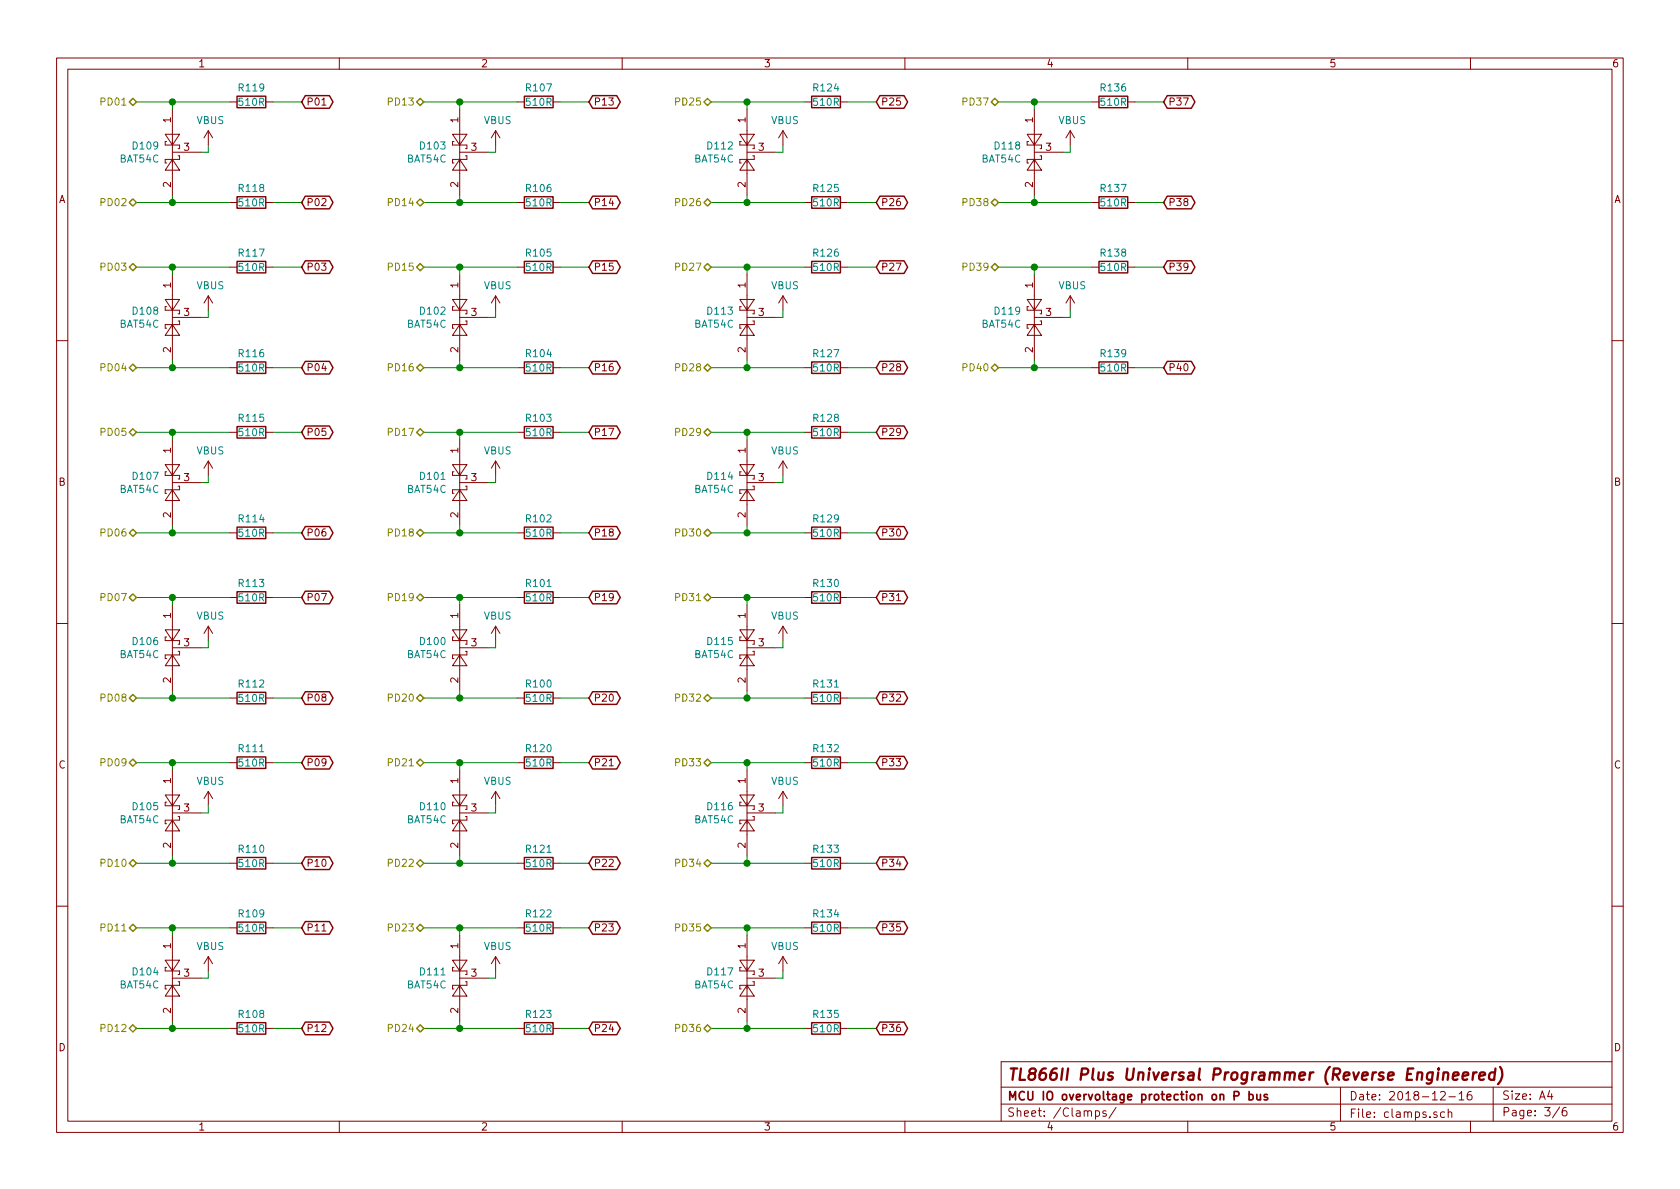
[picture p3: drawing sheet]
<svg xmlns="http://www.w3.org/2000/svg" width="297mm" height="210mm" viewBox="0 0 297 210" stroke-linecap="round" stroke-linejoin="round" font-family="sans-serif">
<g fill="none" stroke="#840000" stroke-width=".18">
<path d="M10 10.3h277v189.9h-277zM12 12.2h273v186.1h-273zM30.5 19.3v15.2M40.6 18h1.3M47 18h1.3M56.9 18.6h.7M60 10.3v1.9M81.3 19.3v15.2M91.4 18h1.3M97.8 18h1.3M110 10.3v1.9M132.1 19.3v15.2"/>
<path d="M142.2 18h1.3M148.6 18h1.3M160 10.3v1.9M182.9 19.3v15.2M193 18h1.3M199.4 18h1.3M210 10.3v1.9M260 10.3v1.9M29.2 23.7h2.5l-1.2 1.9zM29.5 25h-.3v.6h2.5v.7h-.2M30.5 28.2l1.2 1.9h-2.5zM30.5 26.9h5.1"/>
<path d="M31.5 27.6h.2v.6h-2.5v.6h.3M36.8 23.1l-.7 1.3M36.8 23.1v2.5M36.8 23.1l.8 1.3M40.6 35.8h1.3M47 35.8h1.3M80 23.7h2.5l-1.2 1.9zM80.3 25h-.3v.6h2.5v.7h-.2M81.3 28.2l1.2 1.9h-2.5zM81.3 26.9h5.1M82.3 27.6h.2v.6h-2.5v.6h.3M87.6 23.1l-.7 1.3"/>
<path d="M87.6 23.1v2.5M87.6 23.1l.8 1.3M91.4 35.8h1.3M97.8 35.8h1.3M130.8 23.7h2.5l-1.2 1.9zM131.1 25h-.3v.6h2.5v.7h-.2M132.1 28.2l1.2 1.9h-2.5zM132.1 26.9h5.1M133.1 27.6h.2v.6h-2.5v.6h.3M138.4 23.1l-.7 1.3M138.4 23.1v2.5M138.4 23.1l.8 1.3"/>
<path d="M142.2 35.8h1.3M148.6 35.8h1.3M181.6 23.7h2.5l-1.2 1.9zM181.9 25h-.3v.6h2.5v.7h-.2M182.9 28.2l1.2 1.9h-2.5zM182.9 26.9h5.1M183.9 27.6h.2v.6h-2.5v.6h.3M189.2 23.1l-.7 1.3M189.2 23.1v2.5M189.2 23.1l.8 1.3M193 35.8h1.3M199.4 35.8h1.3"/>
<path d="M29.2 53h2.5l-1.2 1.9zM29.5 54.2h-.3v.7h2.5v.6h-.2M30.5 57.4l1.2 1.9h-2.5zM30.5 48.5v15.2M30.5 56.1h5.1M31.5 56.8h.2v.6h-2.5v.6h.3M36.8 52.3v2.6M36.8 52.3l-.7 1.3M36.8 52.3l.8 1.3M40.6 47.2h1.3M47 47.2h1.3M80 53h2.5l-1.2 1.9z"/>
<path d="M80.3 54.2h-.3v.7h2.5v.6h-.2M81.3 57.4l1.2 1.9h-2.5zM81.3 56.1h5.1M81.3 48.5v15.2M82.3 56.8h.2v.6h-2.5v.6h.3M87.6 52.3v2.6M87.6 52.3l-.7 1.3M87.6 52.3l.8 1.3M91.4 47.2h1.3M97.8 47.2h1.3M130.8 53h2.5l-1.2 1.9zM131.1 54.2h-.3v.7h2.5v.6h-.2"/>
<path d="M132.1 57.4l1.2 1.9h-2.5zM132.1 56.1h5.1M132.1 48.5v15.2M133.1 56.8h.2v.6h-2.5v.6h.3M138.4 52.3v2.6M138.4 52.3l-.7 1.3M138.4 52.3l.8 1.3M142.2 47.2h1.3M148.6 47.2h1.3M181.6 53h2.5l-1.2 1.9zM181.9 54.2h-.3v.7h2.5v.6h-.2M182.9 57.4l1.2 1.9h-2.5z"/>
<path d="M182.9 56.1h5.1M182.9 48.5v15.2M183.9 56.8h.2v.6h-2.5v.6h.3M189.2 52.3v2.6M189.2 52.3l-.7 1.3M189.2 52.3l.8 1.3M193 47.2h1.3M199.4 47.2h1.3M10 60.2h2M30.5 77.7v15.3M40.6 65h1.3M40.6 76.4h1.3"/>
<path d="M47 65h1.3M47 76.4h1.3M81.3 77.7v15.3M91.4 65h1.3M91.4 76.4h1.3M97.8 65h1.3M97.8 76.4h1.3M132.1 77.7v15.3M142.2 65h1.3M142.2 76.4h1.3M148.6 65h1.3M148.6 76.4h1.3"/>
<path d="M193 65h1.3M199.4 65h1.3M285 60.2h2M29.2 82.2h2.5l-1.2 1.9zM29.5 83.4h-.3v.7h2.5v.6h-.2M30.5 86.6l1.2 1.9h-2.5zM30.5 85.3h5.1M31.5 86h.2v.6h-2.5v.6h.3M36.8 81.5v2.6M36.8 81.5l-.7 1.3M36.8 81.5l.8 1.3M40.6 94.2h1.3"/>
<path d="M47 94.2h1.3M80 82.2h2.5l-1.2 1.9zM80.3 83.4h-.3v.7h2.5v.6h-.2M81.3 86.6l1.2 1.9h-2.5zM81.3 85.3h5.1M82.3 86h.2v.6h-2.5v.6h.3M87.6 81.5v2.6M87.6 81.5l-.7 1.3M87.6 81.5l.8 1.3M91.4 94.2h1.3M97.8 94.2h1.3M130.8 82.2h2.5l-1.2 1.9z"/>
<path d="M131.1 83.4h-.3v.7h2.5v.6h-.2M132.1 86.6l1.2 1.9h-2.5zM132.1 85.3h5.1M133.1 86h.2v.6h-2.5v.6h.3M138.4 81.5v2.6M138.4 81.5l-.7 1.3M138.4 81.5l.8 1.3M142.2 94.2h1.3M148.6 94.2h1.3M10 110.3h2M29.2 111.4h2.5l-1.2 1.9zM29.5 112.6h-.3v.7h2.5v.6h-.2"/>
<path d="M30.5 115.8l1.2 1.9h-2.5zM30.5 106.9v15.3M30.5 114.5h5.1M31.5 115.2h.2v.6h-2.5v.7h.3M36.8 110.7v2.6M36.8 110.7l-.7 1.3M36.8 110.7l.8 1.3M40.6 105.7h1.3M47 105.7h1.3M80 111.4h2.5l-1.2 1.9zM80.3 112.6h-.3v.7h2.5v.6h-.2M81.3 115.8l1.2 1.9h-2.5z"/>
<path d="M81.3 114.5h5.1M81.3 106.9v15.3M82.3 115.2h.2v.6h-2.5v.7h.3M87.6 110.7v2.6M87.6 110.7l-.7 1.3M87.6 110.7l.8 1.3M91.4 105.7h1.3M97.8 105.7h1.3M130.8 111.4h2.5l-1.2 1.9zM131.1 112.6h-.3v.7h2.5v.6h-.2M132.1 115.8l1.2 1.9h-2.5zM132.1 114.5h5.1"/>
<path d="M132.1 106.9v15.3M133.1 115.2h.2v.6h-2.5v.7h.3M138.4 110.7v2.6M138.4 110.7l-.7 1.3M138.4 110.7l.8 1.3M142.2 105.7h1.3M148.6 105.7h1.3M158.5 106.2h.7M285 110.3h2M30.5 136.1v15.3M36.8 139.9v2.6M36.8 139.9l-.7 1.3"/>
<path d="M36.8 139.9l.8 1.3M40.6 123.4h1.3M40.6 134.9h1.3M47 123.4h1.3M47 134.9h1.3M81.3 136.1v15.3M87.6 139.9v2.6M87.6 139.9l-.7 1.3M87.6 139.9l.8 1.3M91.4 123.4h1.3M91.4 134.9h1.3M97.8 123.4h1.3"/>
<path d="M97.8 134.9h1.3M107.7 135.4h.7M132.1 136.1v15.3M138.4 139.9v2.6M138.4 139.9l-.7 1.3M138.4 139.9l.8 1.3M142.2 123.4h1.3M142.2 134.9h1.3M148.6 123.4h1.3M148.6 134.9h1.3M29.2 140.6h2.5l-1.2 1.9zM29.5 141.9h-.3v.6h2.5v.6h-.2"/>
<path d="M30.5 145l1.2 1.9h-2.5zM30.5 143.8h5.1M31.5 144.4h.2v.6h-2.5v.7h.3M40.6 152.6h1.3M47 152.6h1.3M80 140.6h2.5l-1.2 1.9zM80.3 141.9h-.3v.6h2.5v.6h-.2M81.3 145l1.2 1.9h-2.5zM81.3 143.8h5.1M82.3 144.4h.2v.6h-2.5v.7h.3M91.4 152.6h1.3M97.8 152.6h1.3"/>
<path d="M130.8 140.6h2.5l-1.2 1.9zM131.1 141.9h-.3v.6h2.5v.6h-.2M132.1 145l1.2 1.9h-2.5zM132.1 143.8h5.1M133.1 144.4h.2v.6h-2.5v.7h.3M142.2 152.6h1.3M148.6 152.6h1.3M10 160.2h2M29.2 169.8h2.5l-1.2 1.9zM29.5 171.1h-.3v.6h2.5v.6h-.2M30.5 174.2l1.2 1.9h-2.5zM30.5 165.3v15.3"/>
<path d="M30.5 173h5.1M31.5 173.6h.2v.6h-2.5v.7h.3M36.8 169.2v2.5M36.8 169.2l-.7 1.2M36.8 169.2l.8 1.2M40.6 164.1h1.3M47 164.1h1.3M56.9 164.6h.7M80 169.8h2.5l-1.2 1.9zM80.3 171.1h-.3v.6h2.5v.6h-.2M81.3 174.2l1.2 1.9h-2.5zM81.3 173h5.1"/>
<path d="M81.3 165.3v15.3M82.3 173.6h.2v.6h-2.5v.7h.3M87.6 169.2v2.5M87.6 169.2l-.7 1.2M87.6 169.2l.8 1.2M91.4 164.1h1.3M97.8 164.1h1.3M130.8 169.8h2.5l-1.2 1.9zM131.1 171.1h-.3v.6h2.5v.6h-.2M132.1 174.2l1.2 1.9h-2.5zM132.1 173h5.1M132.1 165.3v15.3"/>
<path d="M133.1 173.6h.2v.6h-2.5v.7h.3M138.4 169.2v2.5M138.4 169.2l-.7 1.2M138.4 169.2l.8 1.2M142.2 164.1h1.3M148.6 164.1h1.3M285 160.2h2M40.6 181.9h1.3M47 181.9h1.3M60 198.3v1.9M91.4 181.9h1.3M97.8 181.9h1.3"/>
<path d="M110 198.3v1.9M142.2 181.9h1.3M148.6 181.9h1.3M160 198.3v1.9M177 195.2h108M177 192.2h108M193.7 196.5l.4-.1 .3 .3-.1 .6-.2 .1-.4-.1M193.7 196.4v1.5M195.6 196.5a.37 .37 0 0 0-.6 .1v.2l.6 .2v.1l-.2 .3-.4-.1M197.3 195.8l-1.2 2M210 198.3v1.9M237 192.2v6"/>
<path d="M254.1 196.7l-.4-.1-.2 .2 .1 .2 .5 .2v.3h-.6M254.7 193.2l.2-.2h.4l.2 .4-.9 1.1h.9M255.4 196.7l-.4-.1-.3 .3 .1 .6 .2 .1 .4-.1M256.1 196.7l.2-.1 .3 .1 .1 .9M256.1 196.1v1.5M256.2 193.9h1.1M258 193.4l.4-.4v1.5M258 194.5h.8M260 198.3v1.9M260.1 193a.59 .59 0 0 0-.7 .6l.1 .8 .2 .1 .5-.1 .1-.5-.2-.3h-.4l-.3 .3M264 192.2v6.1M274 192.8l-.4 1.1h1"/>
<path d="M274.3 193.4v1M275.8 195.8l-1.3 1.9M276.9 195.8a.59 .59 0 0 0-.7 .7l.1 .7 .2 .1 .5-.1 .1-.5-.2-.2-.4-.1-.3 .3M285 187.8h-108v10.4"/>
</g>
<path d="M218.2 193.8l.7-.1 .2-.2-.2-.4-.7-.1v1.5M220.9 193.6l.4-.1 .3 .3-.1 .6-.2 .1-.4-.1M220.9 193v1.5M222.2 193.5l.1 .9 .4 .1 .2-.1M222.9 193.5v1M224.1 193.6a.37 .37 0 0 0-.6 .1l.1 .2 .5 .2 .1 .1-.3 .3-.4-.1" fill="none" stroke="#840000" stroke-width=".3"/>
<path d="M255.2 189.8a.5 .5 0 0 1 .9 .1l-.1 1.1M256.9 190.3l1-.2-.1-.4-.5-.1-.4 .3v.9l.2 .2 .6-.2M258.6 190.3l1-.2-.1-.4h-.7l-.2 1 .2 .3 .6-.2M260.5 189.6l-.2 1.4M261.1 189.6a.5 .5 0 0 0-.6 .4M261.6 190.3l1-.2-.1-.4-.5-.1-.4 .3v.9l.2 .2 .6-.2M264.3 189.7a.68 .68 0 0 0-1 .3v.8l.3 .2 .6-.2M264.4 188.9l-.2 2.1M265.2 188.7a2.31 2.31 0 0 1-.4 3" fill="none" stroke="#840000" stroke-width=".41"/>
<g fill="none" stroke="#008400" stroke-width=".18">
<path d="M24.1 18h16.5M30.5 18v1.3M48.3 18h5M74.9 18h16.5M81.3 18v1.3M99.1 18h5M125.7 18h16.5M132.1 18v1.3M149.9 18h5M176.5 18h16.5M182.9 18v1.3M200.7 18h5"/>
<path d="M24.1 35.8h16.5M30.5 34.5v1.3M36.8 25.6v1.3h-1.2M48.3 35.8h5M74.9 35.8h16.5M81.3 34.5v1.3M87.6 25.6v1.3h-1.2M99.1 35.8h5M125.7 35.8h16.5M132.1 34.5v1.3M138.4 25.6v1.3h-1.2M149.9 35.8h5"/>
<path d="M176.5 35.8h16.5M182.9 34.5v1.3M189.2 25.6v1.3h-1.2M200.7 35.8h5M24.1 47.2h16.5M30.5 47.2v1.3M36.8 54.9v1.2h-1.2M48.3 47.2h5M74.9 47.2h16.5M81.3 47.2v1.3M87.6 54.9v1.2h-1.2M99.1 47.2h5"/>
<path d="M125.7 47.2h16.5M132.1 47.2v1.3M138.4 54.9v1.2h-1.2M149.9 47.2h5M176.5 47.2h16.5M182.9 47.2v1.3M189.2 54.9v1.2h-1.2M200.7 47.2h5M24.1 65h16.5M24.1 76.4h16.5M30.5 63.7v1.3M30.5 76.4v1.3"/>
<path d="M48.3 65h5M48.3 76.4h5M74.9 65h16.5M74.9 76.4h16.5M81.3 63.7v1.3M81.3 76.4v1.3M99.1 65h5M99.1 76.4h5M125.7 65h16.5M125.7 76.4h16.5M132.1 63.7v1.3M132.1 76.4v1.3"/>
<path d="M149.9 65h5M149.9 76.4h5M176.5 65h16.5M182.9 63.7v1.3M200.7 65h5M24.1 94.2h16.5M30.5 93v1.2M36.8 84.1v1.2h-1.2M48.3 94.2h5M74.9 94.2h16.5M81.3 93v1.2M87.6 84.1v1.2h-1.2"/>
<path d="M99.1 94.2h5M125.7 94.2h16.5M132.1 93v1.2M138.4 84.1v1.2h-1.2M149.9 94.2h5M24.1 105.7h16.5M30.5 105.7v1.2M36.8 113.3v1.2h-1.2M48.3 105.7h5M74.9 105.7h16.5M81.3 105.7v1.2M87.6 113.3v1.2h-1.2"/>
<path d="M99.1 105.7h5M125.7 105.7h16.5M132.1 105.7v1.2M138.4 113.3v1.2h-1.2M149.9 105.7h5M24.1 123.4h16.5M24.1 134.9h16.5M30.5 122.2v1.2M30.5 134.9v1.2M48.3 123.4h5M48.3 134.9h5M74.9 123.4h16.5"/>
<path d="M74.9 134.9h16.5M81.3 122.2v1.2M81.3 134.9v1.2M99.1 123.4h5M99.1 134.9h5M125.7 123.4h16.5M125.7 134.9h16.5M132.1 122.2v1.2M132.1 134.9v1.2M149.9 123.4h5M149.9 134.9h5M24.1 152.6h16.5"/>
<path d="M30.5 151.4v1.2M36.8 142.5v1.3h-1.2M48.3 152.6h5M74.9 152.6h16.5M81.3 151.4v1.2M87.6 142.5v1.3h-1.2M99.1 152.6h5M125.7 152.6h16.5M132.1 151.4v1.2M138.4 142.5v1.3h-1.2M149.9 152.6h5M24.1 164.1h16.5"/>
<path d="M30.5 164.1v1.2M36.8 171.7v1.3h-1.2M48.3 164.1h5M74.9 164.1h16.5M81.3 164.1v1.2M87.6 171.7v1.3h-1.2M99.1 164.1h5M125.7 164.1h16.5M132.1 164.1v1.2M138.4 171.7v1.3h-1.2M149.9 164.1h5M24.1 181.9h16.5"/>
<path d="M30.5 180.6v1.3M48.3 181.9h5M74.9 181.9h16.5M81.3 180.6v1.3M99.1 181.9h5M125.7 181.9h16.5M132.1 180.6v1.3M149.9 181.9h5"/>
</g>
<g fill="none" stroke="#840000" stroke-width=".25">
<path d="M41.9 17h5.1v2h-5.1zM54 16.9h4.2l.7 1.1-.7 1.1h-4.2l-.7-1.1zM92.7 17h5.1v2h-5.1zM104.8 16.9h4.2l.7 1.1-.7 1.1h-4.2l-.7-1.1zM143.5 17h5.1v2h-5.1zM155.6 16.9h4.2l.7 1.1-.7 1.1h-4.2l-.7-1.1zM194.3 17h5.1v2h-5.1zM206.4 16.9h4.2l.7 1.1-.7 1.1h-4.2l-.7-1.1zM41.9 34.8h5.1v2h-5.1zM54 34.7h4.2l.7 1.1-.7 1.1h-4.2l-.7-1.1zM92.7 34.8h5.1v2h-5.1zM104.8 34.7h4.2l.7 1.1-.7 1.1h-4.2l-.7-1.1z"/>
<path d="M143.5 34.8h5.1v2h-5.1zM155.6 34.7h4.2l.7 1.1-.7 1.1h-4.2l-.7-1.1zM194.3 34.8h5.1v2h-5.1zM206.4 34.7h4.2l.7 1.1-.7 1.1h-4.2l-.7-1.1zM41.9 46.2h5.1v2.1h-5.1zM54 46.1h4.2l.7 1.1-.7 1.2h-4.2l-.7-1.2zM92.7 46.2h5.1v2.1h-5.1zM104.8 46.1h4.2l.7 1.1-.7 1.2h-4.2l-.7-1.2zM143.5 46.2h5.1v2.1h-5.1zM155.6 46.1h4.2l.7 1.1-.7 1.2h-4.2l-.7-1.2zM194.3 46.2h5.1v2.1h-5.1zM206.4 46.1h4.2l.7 1.1-.7 1.2h-4.2l-.7-1.2z"/>
<path d="M41.9 64h5.1v2h-5.1zM41.9 75.4h5.1v2.1h-5.1zM54 63.9h4.2l.7 1.1-.7 1.1h-4.2l-.7-1.1zM54 75.3h4.2l.7 1.1-.7 1.2h-4.2l-.7-1.2zM92.7 64h5.1v2h-5.1zM92.7 75.4h5.1v2.1h-5.1zM104.8 63.9h4.2l.7 1.1-.7 1.1h-4.2l-.7-1.1zM104.8 75.3h4.2l.7 1.1-.7 1.2h-4.2l-.7-1.2zM143.5 64h5.1v2h-5.1zM143.5 75.4h5.1v2.1h-5.1zM155.6 63.9h4.2l.7 1.1-.7 1.1h-4.2l-.7-1.1zM155.6 75.3h4.2l.7 1.1-.7 1.2h-4.2l-.7-1.2z"/>
<path d="M194.3 64h5.1v2h-5.1zM206.4 63.9h4.2l.7 1.1-.7 1.1h-4.2l-.7-1.1zM41.9 93.2h5.1v2h-5.1zM54 93.1h4.2l.7 1.1-.7 1.1h-4.2l-.7-1.1zM92.7 93.2h5.1v2h-5.1zM104.8 93.1h4.2l.7 1.1-.7 1.1h-4.2l-.7-1.1zM143.5 93.2h5.1v2h-5.1zM155.6 93.1h4.2l.7 1.1-.7 1.1h-4.2l-.7-1.1zM41.9 104.6h5.1v2.1h-5.1zM54 104.5h4.2l.7 1.2-.7 1.1h-4.2l-.7-1.1zM92.7 104.6h5.1v2.1h-5.1zM104.8 104.5h4.2l.7 1.2-.7 1.1h-4.2l-.7-1.1z"/>
<path d="M143.5 104.6h5.1v2.1h-5.1zM155.6 104.5h4.2l.7 1.2-.7 1.1h-4.2l-.7-1.1zM41.9 122.4h5.1v2.1h-5.1zM41.9 133.9h5.1v2h-5.1zM54 122.3h4.2l.7 1.1-.7 1.2h-4.2l-.7-1.2zM54 133.8h4.2l.7 1.1-.7 1.1h-4.2l-.7-1.1zM92.7 122.4h5.1v2.1h-5.1zM92.7 133.9h5.1v2h-5.1zM104.8 122.3h4.2l.7 1.1-.7 1.2h-4.2l-.7-1.2zM104.8 133.8h4.2l.7 1.1-.7 1.1h-4.2l-.7-1.1zM143.5 122.4h5.1v2.1h-5.1zM143.5 133.9h5.1v2h-5.1z"/>
<path d="M155.6 122.3h4.2l.7 1.1-.7 1.2h-4.2l-.7-1.2zM155.6 133.8h4.2l.7 1.1-.7 1.1h-4.2l-.7-1.1zM41.9 151.6h5.1v2.1h-5.1zM54 151.5h4.2l.7 1.1-.7 1.2h-4.2l-.7-1.2zM92.7 151.6h5.1v2.1h-5.1zM104.8 151.5h4.2l.7 1.1-.7 1.2h-4.2l-.7-1.2zM143.5 151.6h5.1v2.1h-5.1zM155.6 151.5h4.2l.7 1.1-.7 1.2h-4.2l-.7-1.2zM41.9 163.1h5.1v2h-5.1zM54 163h4.2l.7 1.1-.7 1.1h-4.2l-.7-1.1zM92.7 163.1h5.1v2h-5.1zM104.8 163h4.2l.7 1.1-.7 1.1h-4.2l-.7-1.1z"/>
<path d="M143.5 163.1h5.1v2h-5.1zM155.6 163h4.2l.7 1.1-.7 1.1h-4.2l-.7-1.1zM41.9 180.8h5.1v2.1h-5.1zM54 180.7h4.2l.7 1.2-.7 1.1h-4.2l-.7-1.1zM92.7 180.8h5.1v2.1h-5.1zM104.8 180.7h4.2l.7 1.2-.7 1.1h-4.2l-.7-1.1zM143.5 180.8h5.1v2.1h-5.1zM155.6 180.7h4.2l.7 1.2-.7 1.1h-4.2l-.7-1.1z"/>
</g>
<g fill="#008400" stroke="#008400" stroke-width=".25">
<circle cx="30.5" cy="18" r=".51"/>
<circle cx="30.5" cy="35.8" r=".51"/>
<circle cx="30.5" cy="47.2" r=".51"/>
<circle cx="30.5" cy="65" r=".51"/>
<circle cx="30.5" cy="76.4" r=".51"/>
<circle cx="30.5" cy="94.2" r=".51"/>
<circle cx="30.5" cy="105.7" r=".51"/>
<circle cx="30.5" cy="123.4" r=".51"/>
<circle cx="30.5" cy="134.9" r=".51"/>
<circle cx="30.5" cy="152.6" r=".51"/>
<circle cx="30.5" cy="164.1" r=".51"/>
<circle cx="30.5" cy="181.9" r=".51"/>
<circle cx="81.3" cy="18" r=".51"/>
<circle cx="81.3" cy="35.8" r=".51"/>
<circle cx="81.3" cy="47.2" r=".51"/>
<circle cx="81.3" cy="65" r=".51"/>
<circle cx="81.3" cy="76.4" r=".51"/>
<circle cx="81.3" cy="94.2" r=".51"/>
<circle cx="81.3" cy="105.7" r=".51"/>
<circle cx="81.3" cy="123.4" r=".51"/>
<circle cx="81.3" cy="134.9" r=".51"/>
<circle cx="81.3" cy="152.6" r=".51"/>
<circle cx="81.3" cy="164.1" r=".51"/>
<circle cx="81.3" cy="181.9" r=".51"/>
<circle cx="132.1" cy="18" r=".51"/>
<circle cx="132.1" cy="35.8" r=".51"/>
<circle cx="132.1" cy="47.2" r=".51"/>
<circle cx="132.1" cy="65" r=".51"/>
<circle cx="132.1" cy="76.4" r=".51"/>
<circle cx="132.1" cy="94.2" r=".51"/>
<circle cx="132.1" cy="105.7" r=".51"/>
<circle cx="132.1" cy="123.4" r=".51"/>
<circle cx="132.1" cy="134.9" r=".51"/>
<circle cx="132.1" cy="152.6" r=".51"/>
<circle cx="132.1" cy="164.1" r=".51"/>
<circle cx="132.1" cy="181.9" r=".51"/>
<circle cx="182.9" cy="18" r=".51"/>
<circle cx="182.9" cy="35.8" r=".51"/>
<circle cx="182.9" cy="47.2" r=".51"/>
<circle cx="182.9" cy="65" r=".51"/>
</g>
<g fill="none" stroke="#848400" stroke-width=".25">
<path d="M22.9 18l.6-.6 .6 .6-.6 .7zM73.7 18l.6-.6 .6 .6-.6 .7zM124.5 18l.6-.6 .6 .6-.6 .7zM175.3 18l.6-.6 .6 .6-.6 .7zM22.9 35.8l.6-.6 .6 .6-.6 .6zM73.7 35.8l.6-.6 .6 .6-.6 .6zM124.5 35.8l.6-.6 .6 .6-.6 .6zM175.3 35.8l.6-.6 .6 .6-.6 .6zM22.9 47.2l.6-.6 .6 .6-.6 .7zM73.7 47.2l.6-.6 .6 .6-.6 .7zM124.5 47.2l.6-.6 .6 .6-.6 .7zM175.3 47.2l.6-.6 .6 .6-.6 .7z"/>
<path d="M22.9 65l.6-.6 .6 .6-.6 .7zM22.9 76.4l.6-.6 .6 .6-.6 .7zM73.7 65l.6-.6 .6 .6-.6 .7zM73.7 76.4l.6-.6 .6 .6-.6 .7zM124.5 65l.6-.6 .6 .6-.6 .7zM124.5 76.4l.6-.6 .6 .6-.6 .7zM175.3 65l.6-.6 .6 .6-.6 .7zM22.9 94.2l.6-.6 .6 .6-.6 .7zM73.7 94.2l.6-.6 .6 .6-.6 .7zM124.5 94.2l.6-.6 .6 .6-.6 .7zM22.9 105.7l.6-.7 .6 .7-.6 .6zM73.7 105.7l.6-.7 .6 .7-.6 .6z"/>
<path d="M124.5 105.7l.6-.7 .6 .7-.6 .6zM22.9 123.4l.6-.6 .6 .6-.6 .7zM22.9 134.9l.6-.7 .6 .7-.6 .6zM73.7 123.4l.6-.6 .6 .6-.6 .7zM73.7 134.9l.6-.7 .6 .7-.6 .6zM124.5 123.4l.6-.6 .6 .6-.6 .7zM124.5 134.9l.6-.7 .6 .7-.6 .6zM22.9 152.6l.6-.6 .6 .6-.6 .7zM73.7 152.6l.6-.6 .6 .6-.6 .7zM124.5 152.6l.6-.6 .6 .6-.6 .7zM22.9 164.1l.6-.7 .6 .7-.6 .6zM73.7 164.1l.6-.7 .6 .7-.6 .6z"/>
<path d="M124.5 164.1l.6-.7 .6 .7-.6 .6zM22.9 181.9l.6-.7 .6 .7-.6 .6zM73.7 181.9l.6-.7 .6 .7-.6 .6zM124.5 181.9l.6-.7 .6 .7-.6 .6z"/>
</g>
<text font-size="2.8" fill="#840000" x="178" y="191.1">TL866II Plus Universal Programmer (Reverse Engineered)</text>
<g font-size="2.1" fill="#840000">
<text x="178" y="194.6">MCU IO overvoltage protection on P bus</text>
<text x="178" y="197.5">Sheet: /Clamps/</text>
<text x="238.5" y="194.6">Date: 2018-12-16</text>
<text x="238.5" y="197.7">File: clamps.sch</text>
<text x="265.5" y="194.5">Size: A4</text>
<text x="265.5" y="197.4">Page: 3/6</text>
</g>
<g font-size="1.8" fill="#840000">
<text x="35" y="11.9">1</text>
<text x="85" y="11.9">2</text>
<text x="135" y="11.9">3</text>
<text x="185" y="11.9">4</text>
<text x="235" y="11.9">5</text>
<text x="285" y="11.9">6</text>
<text x="30.2" y="21.7" transform="rotate(-90 30.2 21.7)">1</text>
<text x="54.1" y="18.7">P01</text>
<text x="81" y="21.7" transform="rotate(-90 81 21.7)">1</text>
<text x="104.9" y="18.7">P13</text>
<text x="131.8" y="21.7" transform="rotate(-90 131.8 21.7)">1</text>
<text x="155.7" y="18.7">P25</text>
<text x="182.6" y="21.7" transform="rotate(-90 182.6 21.7)">1</text>
<text x="206.5" y="18.7">P37</text>
<text x="32.5" y="26.7">3</text>
<text x="83.3" y="26.7">3</text>
<text x="134.1" y="26.7">3</text>
<text x="184.9" y="26.7">3</text>
<text x="10.4" y="35.9">A</text>
<text x="30.2" y="33.1" transform="rotate(-90 30.2 33.1)">2</text>
<text x="81" y="33.1" transform="rotate(-90 81 33.1)">2</text>
<text x="131.8" y="33.1" transform="rotate(-90 131.8 33.1)">2</text>
<text x="182.6" y="33.1" transform="rotate(-90 182.6 33.1)">2</text>
<text x="285.4" y="35.9">A</text>
<text x="54.1" y="36.4">P02</text>
<text x="104.9" y="36.4">P14</text>
<text x="155.7" y="36.4">P26</text>
<text x="206.5" y="36.4">P38</text>
<text x="54.1" y="47.9">P03</text>
<text x="104.9" y="47.9">P15</text>
<text x="155.7" y="47.9">P27</text>
<text x="206.5" y="47.9">P39</text>
<text x="30.2" y="50.9" transform="rotate(-90 30.2 50.9)">1</text>
<text x="81" y="50.9" transform="rotate(-90 81 50.9)">1</text>
<text x="131.8" y="50.9" transform="rotate(-90 131.8 50.9)">1</text>
<text x="182.6" y="50.9" transform="rotate(-90 182.6 50.9)">1</text>
<text x="32.5" y="55.9">3</text>
<text x="83.3" y="55.9">3</text>
<text x="134.1" y="55.9">3</text>
<text x="184.9" y="55.9">3</text>
<text x="30.2" y="62.3" transform="rotate(-90 30.2 62.3)">2</text>
<text x="54.1" y="65.7">P04</text>
<text x="81" y="62.3" transform="rotate(-90 81 62.3)">2</text>
<text x="104.9" y="65.7">P16</text>
<text x="131.8" y="62.3" transform="rotate(-90 131.8 62.3)">2</text>
<text x="155.7" y="65.7">P28</text>
<text x="182.6" y="62.3" transform="rotate(-90 182.6 62.3)">2</text>
<text x="206.5" y="65.7">P40</text>
<text x="54.1" y="77.1">P05</text>
<text x="104.9" y="77.1">P17</text>
<text x="155.7" y="77.1">P29</text>
<text x="30.2" y="80.1" transform="rotate(-90 30.2 80.1)">1</text>
<text x="81" y="80.1" transform="rotate(-90 81 80.1)">1</text>
<text x="131.8" y="80.1" transform="rotate(-90 131.8 80.1)">1</text>
<text x="10.4" y="85.9">B</text>
<text x="32.5" y="85.1">3</text>
<text x="83.3" y="85.1">3</text>
<text x="134.1" y="85.1">3</text>
<text x="285.4" y="85.9">B</text>
<text x="30.2" y="91.5" transform="rotate(-90 30.2 91.5)">2</text>
<text x="54.1" y="94.9">P06</text>
<text x="81" y="91.5" transform="rotate(-90 81 91.5)">2</text>
<text x="104.9" y="94.9">P18</text>
<text x="131.8" y="91.5" transform="rotate(-90 131.8 91.5)">2</text>
<text x="155.7" y="94.9">P30</text>
<text x="54.1" y="106.3">P07</text>
<text x="104.9" y="106.3">P19</text>
<text x="155.7" y="106.3">P31</text>
<text x="30.2" y="109.3" transform="rotate(-90 30.2 109.3)">1</text>
<text x="81" y="109.3" transform="rotate(-90 81 109.3)">1</text>
<text x="131.8" y="109.3" transform="rotate(-90 131.8 109.3)">1</text>
<text x="32.5" y="114.3">3</text>
<text x="83.3" y="114.3">3</text>
<text x="134.1" y="114.3">3</text>
<text x="30.2" y="120.7" transform="rotate(-90 30.2 120.7)">2</text>
<text x="54.1" y="124.1">P08</text>
<text x="81" y="120.7" transform="rotate(-90 81 120.7)">2</text>
<text x="104.9" y="124.1">P20</text>
<text x="131.8" y="120.7" transform="rotate(-90 131.8 120.7)">2</text>
<text x="155.7" y="124.1">P32</text>
<text x="10.4" y="135.9">C</text>
<text x="54.1" y="135.5">P09</text>
<text x="104.9" y="135.5">P21</text>
<text x="155.7" y="135.5">P33</text>
<text x="285.4" y="135.9">C</text>
<text x="30.2" y="138.5" transform="rotate(-90 30.2 138.5)">1</text>
<text x="32.5" y="143.5">3</text>
<text x="81" y="138.5" transform="rotate(-90 81 138.5)">1</text>
<text x="83.3" y="143.5">3</text>
<text x="131.8" y="138.5" transform="rotate(-90 131.8 138.5)">1</text>
<text x="134.1" y="143.5">3</text>
<text x="30.2" y="150" transform="rotate(-90 30.2 150)">2</text>
<text x="81" y="150" transform="rotate(-90 81 150)">2</text>
<text x="131.8" y="150" transform="rotate(-90 131.8 150)">2</text>
<text x="54.1" y="153.3">P10</text>
<text x="104.9" y="153.3">P22</text>
<text x="155.7" y="153.3">P34</text>
<text x="30.2" y="167.7" transform="rotate(-90 30.2 167.7)">1</text>
<text x="54.1" y="164.7">P11</text>
<text x="81" y="167.7" transform="rotate(-90 81 167.7)">1</text>
<text x="104.9" y="164.7">P23</text>
<text x="131.8" y="167.7" transform="rotate(-90 131.8 167.7)">1</text>
<text x="155.7" y="164.7">P35</text>
<text x="32.5" y="172.7">3</text>
<text x="83.3" y="172.7">3</text>
<text x="134.1" y="172.7">3</text>
<text x="30.2" y="179.2" transform="rotate(-90 30.2 179.2)">2</text>
<text x="81" y="179.2" transform="rotate(-90 81 179.2)">2</text>
<text x="131.8" y="179.2" transform="rotate(-90 131.8 179.2)">2</text>
<text x="10.4" y="185.9">D</text>
<text x="54.1" y="182.5">P12</text>
<text x="104.9" y="182.5">P24</text>
<text x="155.7" y="182.5">P36</text>
<text x="285.4" y="185.9">D</text>
<text x="35" y="199.9">1</text>
<text x="85" y="199.9">2</text>
<text x="135" y="199.9">3</text>
<text x="185" y="199.9">4</text>
<text x="235" y="199.9">5</text>
<text x="285" y="199.9">6</text>
</g>
<g font-size="1.8" fill="#008484">
<text x="42.3" y="16.2">R119</text>
<text x="93.1" y="16.2">R107</text>
<text x="143.9" y="16.2">R124</text>
<text x="194.7" y="16.2">R136</text>
<text x="34.8" y="21.9">VBUS</text>
<text x="42.3" y="18.7">510R</text>
<text x="85.6" y="21.9">VBUS</text>
<text x="93.1" y="18.7">510R</text>
<text x="136.4" y="21.9">VBUS</text>
<text x="143.9" y="18.7">510R</text>
<text x="187.2" y="21.9">VBUS</text>
<text x="194.7" y="18.7">510R</text>
<text x="21.2" y="28.7">BAT54C</text>
<text x="23.6" y="26.4">D109</text>
<text x="72" y="28.7">BAT54C</text>
<text x="74.4" y="26.4">D103</text>
<text x="122.8" y="28.7">BAT54C</text>
<text x="125.2" y="26.4">D112</text>
<text x="173.6" y="28.7">BAT54C</text>
<text x="176" y="26.4">D118</text>
<text x="42.3" y="34">R118</text>
<text x="93.1" y="34">R106</text>
<text x="143.9" y="34">R125</text>
<text x="194.7" y="34">R137</text>
<text x="42.3" y="36.5">510R</text>
<text x="93.1" y="36.5">510R</text>
<text x="143.9" y="36.5">510R</text>
<text x="194.7" y="36.5">510R</text>
<text x="42.3" y="45.4">R117</text>
<text x="42.3" y="47.9">510R</text>
<text x="93.1" y="45.4">R105</text>
<text x="93.1" y="47.9">510R</text>
<text x="143.9" y="45.4">R126</text>
<text x="143.9" y="47.9">510R</text>
<text x="194.7" y="45.4">R138</text>
<text x="194.7" y="47.9">510R</text>
<text x="34.8" y="51.1">VBUS</text>
<text x="85.6" y="51.1">VBUS</text>
<text x="136.4" y="51.1">VBUS</text>
<text x="187.2" y="51.1">VBUS</text>
<text x="21.2" y="58">BAT54C</text>
<text x="23.6" y="55.6">D108</text>
<text x="72" y="58">BAT54C</text>
<text x="74.4" y="55.6">D102</text>
<text x="122.8" y="58">BAT54C</text>
<text x="125.2" y="55.6">D113</text>
<text x="173.6" y="58">BAT54C</text>
<text x="176" y="55.6">D119</text>
<text x="42.3" y="63.2">R116</text>
<text x="42.3" y="65.7">510R</text>
<text x="93.1" y="63.2">R104</text>
<text x="93.1" y="65.7">510R</text>
<text x="143.9" y="63.2">R127</text>
<text x="143.9" y="65.7">510R</text>
<text x="194.7" y="63.2">R139</text>
<text x="194.7" y="65.7">510R</text>
<text x="42.3" y="74.6">R115</text>
<text x="42.3" y="77.1">510R</text>
<text x="93.1" y="74.6">R103</text>
<text x="93.1" y="77.1">510R</text>
<text x="143.9" y="74.6">R128</text>
<text x="143.9" y="77.1">510R</text>
<text x="34.8" y="80.4">VBUS</text>
<text x="85.6" y="80.4">VBUS</text>
<text x="136.4" y="80.4">VBUS</text>
<text x="21.2" y="87.2">BAT54C</text>
<text x="23.6" y="84.9">D107</text>
<text x="72" y="87.2">BAT54C</text>
<text x="74.4" y="84.9">D101</text>
<text x="122.8" y="87.2">BAT54C</text>
<text x="125.2" y="84.9">D114</text>
<text x="42.3" y="92.4">R114</text>
<text x="42.3" y="94.9">510R</text>
<text x="93.1" y="92.4">R102</text>
<text x="93.1" y="94.9">510R</text>
<text x="143.9" y="92.4">R129</text>
<text x="143.9" y="94.9">510R</text>
<text x="42.3" y="103.8">R113</text>
<text x="42.3" y="106.3">510R</text>
<text x="93.1" y="103.8">R101</text>
<text x="93.1" y="106.3">510R</text>
<text x="143.9" y="103.8">R130</text>
<text x="143.9" y="106.3">510R</text>
<text x="34.8" y="109.6">VBUS</text>
<text x="85.6" y="109.6">VBUS</text>
<text x="136.4" y="109.6">VBUS</text>
<text x="21.2" y="116.4">BAT54C</text>
<text x="23.6" y="114.1">D106</text>
<text x="72" y="116.4">BAT54C</text>
<text x="74.4" y="114.1">D100</text>
<text x="122.8" y="116.4">BAT54C</text>
<text x="125.2" y="114.1">D115</text>
<text x="42.3" y="121.6">R112</text>
<text x="42.3" y="124.1">510R</text>
<text x="93.1" y="121.6">R100</text>
<text x="93.1" y="124.1">510R</text>
<text x="143.9" y="121.6">R131</text>
<text x="143.9" y="124.1">510R</text>
<text x="42.3" y="133">R111</text>
<text x="42.3" y="135.6">510R</text>
<text x="93.1" y="133">R120</text>
<text x="93.1" y="135.6">510R</text>
<text x="143.9" y="133">R132</text>
<text x="143.9" y="135.6">510R</text>
<text x="23.6" y="143.3">D105</text>
<text x="34.8" y="138.8">VBUS</text>
<text x="74.4" y="143.3">D110</text>
<text x="85.6" y="138.8">VBUS</text>
<text x="125.2" y="143.3">D116</text>
<text x="136.4" y="138.8">VBUS</text>
<text x="21.2" y="145.6">BAT54C</text>
<text x="72" y="145.6">BAT54C</text>
<text x="122.8" y="145.6">BAT54C</text>
<text x="42.3" y="150.8">R110</text>
<text x="42.3" y="153.3">510R</text>
<text x="93.1" y="150.8">R121</text>
<text x="93.1" y="153.3">510R</text>
<text x="143.9" y="150.8">R133</text>
<text x="143.9" y="153.3">510R</text>
<text x="34.8" y="168">VBUS</text>
<text x="42.3" y="162.2">R109</text>
<text x="42.3" y="164.8">510R</text>
<text x="85.6" y="168">VBUS</text>
<text x="93.1" y="162.2">R122</text>
<text x="93.1" y="164.8">510R</text>
<text x="136.4" y="168">VBUS</text>
<text x="143.9" y="162.2">R134</text>
<text x="143.9" y="164.8">510R</text>
<text x="23.6" y="172.5">D104</text>
<text x="74.4" y="172.5">D111</text>
<text x="125.2" y="172.5">D117</text>
<text x="21.2" y="174.8">BAT54C</text>
<text x="72" y="174.8">BAT54C</text>
<text x="122.8" y="174.8">BAT54C</text>
<text x="42.3" y="180">R108</text>
<text x="42.3" y="182.5">510R</text>
<text x="93.1" y="180">R123</text>
<text x="93.1" y="182.5">510R</text>
<text x="143.9" y="180">R135</text>
<text x="143.9" y="182.5">510R</text>
</g>
<g font-size="1.8" fill="#848400">
<text x="18.2" y="18.7">PD01</text>
<text x="69" y="18.7">PD13</text>
<text x="119.8" y="18.7">PD25</text>
<text x="170.6" y="18.7">PD37</text>
<text x="18.2" y="36.4">PD02</text>
<text x="69" y="36.4">PD14</text>
<text x="119.8" y="36.4">PD26</text>
<text x="170.6" y="36.4">PD38</text>
<text x="18.2" y="47.9">PD03</text>
<text x="69" y="47.9">PD15</text>
<text x="119.8" y="47.9">PD27</text>
<text x="170.6" y="47.9">PD39</text>
<text x="18.2" y="65.7">PD04</text>
<text x="69" y="65.7">PD16</text>
<text x="119.8" y="65.7">PD28</text>
<text x="170.6" y="65.7">PD40</text>
<text x="18.2" y="77.1">PD05</text>
<text x="69" y="77.1">PD17</text>
<text x="119.8" y="77.1">PD29</text>
<text x="18.2" y="94.9">PD06</text>
<text x="69" y="94.9">PD18</text>
<text x="119.8" y="94.9">PD30</text>
<text x="18.2" y="106.3">PD07</text>
<text x="69" y="106.3">PD19</text>
<text x="119.8" y="106.3">PD31</text>
<text x="18.2" y="124.1">PD08</text>
<text x="69" y="124.1">PD20</text>
<text x="119.8" y="124.1">PD32</text>
<text x="18.2" y="135.5">PD09</text>
<text x="69" y="135.5">PD21</text>
<text x="119.8" y="135.5">PD33</text>
<text x="18.2" y="153.3">PD10</text>
<text x="69" y="153.3">PD22</text>
<text x="119.8" y="153.3">PD34</text>
<text x="18.2" y="164.7">PD11</text>
<text x="69" y="164.7">PD23</text>
<text x="119.8" y="164.7">PD35</text>
<text x="18.2" y="182.5">PD12</text>
<text x="69" y="182.5">PD24</text>
<text x="119.8" y="182.5">PD36</text>
</g>
</svg>
